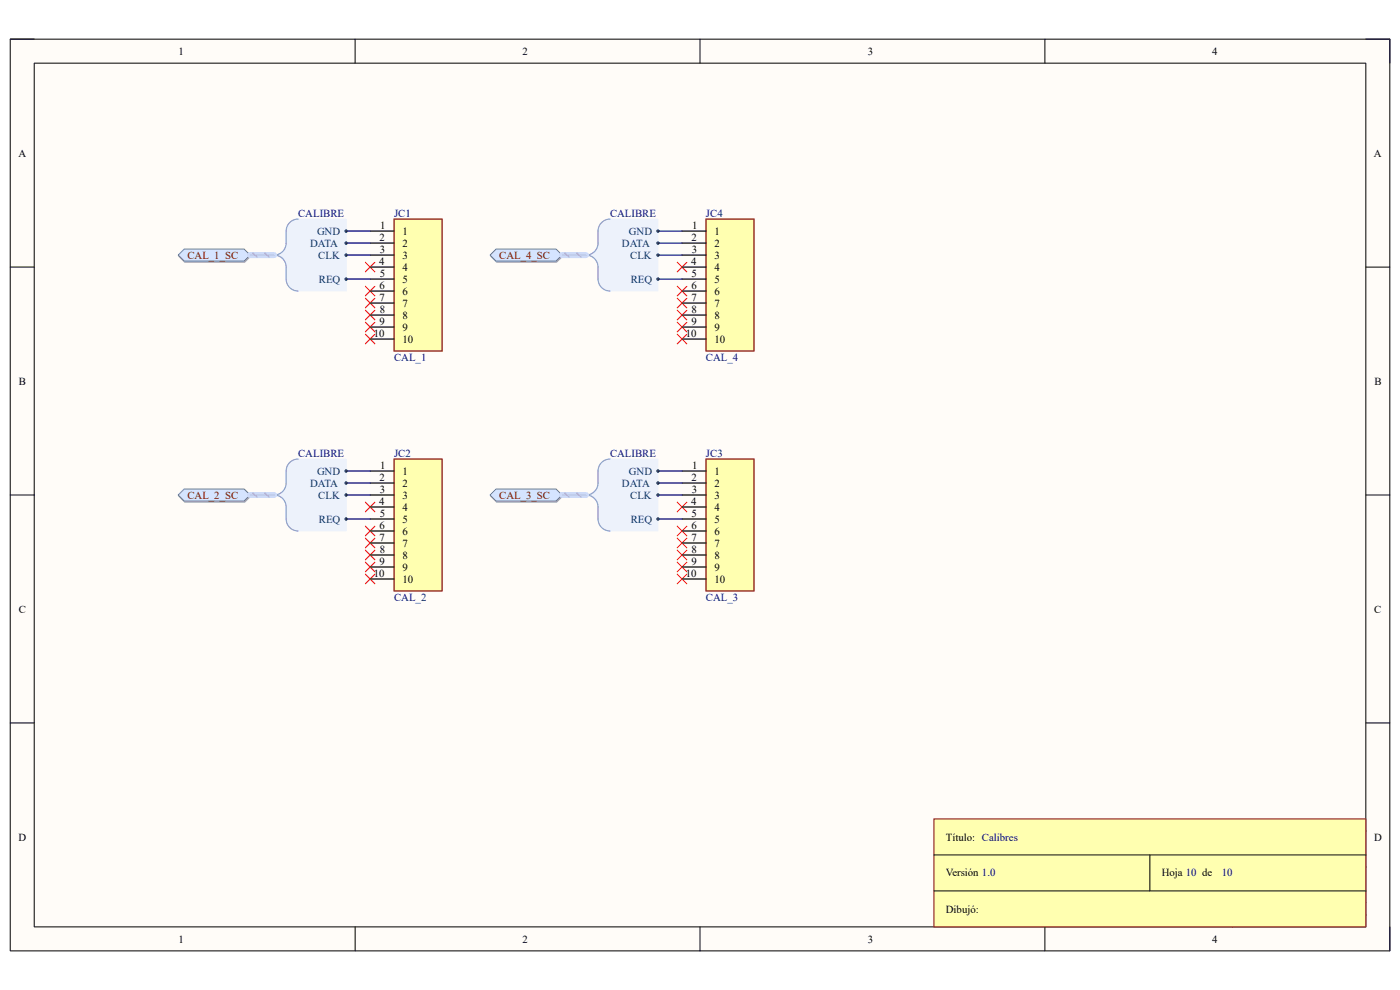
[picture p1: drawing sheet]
<svg xmlns="http://www.w3.org/2000/svg" width="297mm" height="210mm" viewBox="0 0 297 210" stroke-linecap="round" stroke-linejoin="round" font-family="sans-serif">
<path d="M2.2 8.3h292.7v193.4h-292.7z" fill-rule="evenodd" fill="#fffcf8"/>
<path d="M2.2 8.3h292.7v193.4h-292.7z" fill="none" stroke="#000" stroke-width=".21"/>
<path d="M7.3 13.4h282.5v183.2h-282.5z" fill-rule="evenodd" fill="#fffcf8"/>
<g fill="none" stroke="#000" stroke-width=".21">
<path d="M2.2 8.3h5.1M7.3 13.4h282.5v183.2h-282.5zM75.3 8.3v5.1M148.5 8.3v5.1M221.7 8.3v5.1M289.8 8.3h5.1v5.1M2.2 56.7h5.1M289.8 56.7h5.1M2.2 105h5.1M289.8 105h5.1M2.2 153.4h5.1M289.8 153.4h5.1"/>
<path d="M289.8 176.3h-89.1v20.3M75.3 196.6v5.1M148.5 196.6v5.1M200.7 183.9h89.1M200.7 191.5h89.1M200.7 194.1h89.1M213.4 183.9v7.6M221.7 196.6v5.1M251.6 191.5v5.1M264.3 183.9v7.6M294.9 196.6v5.1"/>
</g>
<g fill="none" stroke="#f00" stroke-width=".21">
<path d="M77.5 55.6l2 2.1M79.5 55.6l-2 2.1M143.7 55.6l2 2.1M145.7 55.6l-2 2.1M77.5 60.7l2 2.1M77.5 63.3l2 2M77.5 65.8l2 2.1M77.5 68.4l2 2M77.5 70.9l2 2M79.5 60.7l-2 2.1M79.5 63.3l-2 2M79.5 65.8l-2 2.1"/>
<path d="M79.5 68.4l-2 2M79.5 70.9l-2 2M143.7 70.9l2 2M143.7 68.4l2 2M143.7 65.8l2 2.1M143.7 63.3l2 2M143.7 60.7l2 2.1M145.7 70.9l-2 2M145.7 68.4l-2 2M145.7 65.8l-2 2.1M145.7 63.3l-2 2M145.7 60.7l-2 2.1"/>
<path d="M77.5 119.3l2 2M77.5 116.7l2 2.1M77.5 114.2l2 2M77.5 111.6l2 2.1M77.5 106.5l2 2.1M79.5 119.3l-2 2M79.5 116.7l-2 2.1M79.5 114.2l-2 2M79.5 111.6l-2 2.1M79.5 106.5l-2 2.1M143.7 119.3l2 2M143.7 116.7l2 2.1"/>
<path d="M143.7 114.2l2 2M143.7 111.6l2 2.1M143.7 106.5l2 2.1M145.7 119.3l-2 2M145.7 116.7l-2 2.1M145.7 114.2l-2 2M145.7 111.6l-2 2.1M145.7 106.5l-2 2.1M77.5 121.8l2 2M79.5 121.8l-2 2M143.7 121.8l2 2M145.7 121.8l-2 2"/>
</g>
<path d="M198.1 173.7h91.7v22.9h-91.7z" fill-rule="evenodd" fill="#ffffb0"/>
<path d="M198.1 173.7h91.7v22.9h-91.7z" fill="none" stroke="#800000" stroke-width=".21"/>
<path d="M198.1 181.4h91.7M198.1 189h91.7M243.9 181.4v7.6" fill="none" stroke="#000" stroke-width=".21"/>
<path d="M83.6 46.5h10.2v28h-10.2z" fill-rule="evenodd" fill="#ffffb0"/>
<path d="M83.6 46.5h10.2v28h-10.2z" fill="none" stroke="#800000" stroke-width=".25"/>
<path d="M78.5 49h5.1M78.5 51.6h5.1M78.5 54.1h5.1M78.5 56.7h5.1M78.5 59.2h5.1M78.5 61.7h5.1M78.5 64.3h5.1M78.5 66.8h5.1M78.5 69.4h5.1M78.5 71.9h5.1" fill="none" stroke="#000" stroke-width=".25"/>
<path d="M83.6 97.4h10.2v28h-10.2z" fill-rule="evenodd" fill="#ffffb0"/>
<path d="M83.6 97.4h10.2v28h-10.2z" fill="none" stroke="#800000" stroke-width=".25"/>
<path d="M78.5 99.9h5.1M78.5 102.5h5.1M78.5 105h5.1M78.5 107.6h5.1M78.5 110.1h5.1M78.5 112.6h5.1M78.5 115.2h5.1M78.5 117.7h5.1M78.5 120.3h5.1M78.5 122.8h5.1" fill="none" stroke="#000" stroke-width=".25"/>
<path d="M149.8 46.5h10.2v28h-10.2z" fill-rule="evenodd" fill="#ffffb0"/>
<path d="M149.8 46.5h10.2v28h-10.2z" fill="none" stroke="#800000" stroke-width=".25"/>
<path d="M144.7 49h5.1M144.7 51.6h5.1M144.7 54.1h5.1M144.7 56.7h5.1M144.7 59.2h5.1M144.7 61.7h5.1M144.7 64.3h5.1M144.7 66.8h5.1M144.7 69.4h5.1M144.7 71.9h5.1" fill="none" stroke="#000" stroke-width=".25"/>
<path d="M149.8 97.4h10.2v28h-10.2z" fill-rule="evenodd" fill="#ffffb0"/>
<path d="M149.8 97.4h10.2v28h-10.2z" fill="none" stroke="#800000" stroke-width=".25"/>
<path d="M144.7 99.9h5.1M144.7 102.5h5.1M144.7 105h5.1M144.7 107.6h5.1M144.7 110.1h5.1M144.7 112.6h5.1M144.7 115.2h5.1M144.7 117.7h5.1M144.7 120.3h5.1M144.7 122.8h5.1" fill="none" stroke="#000" stroke-width=".25"/>
<path d="M61 98.6l1-.9 1.3-.3h10.1v15.2h-10.1l-1.3-.3-1-.9-.3-1.3v-3.2l-.6-1-1.3-.9 1.3-.8 .6-1.1v-3.2z" fill-rule="evenodd" fill="#edf2fb"/>
<path d="M61 98.6l1-.9 1.3-.3h10.1v15.2h-10.1l-1.3-.3-1-.9-.3-1.3v-3.2l-.6-1-1.3-.9 1.3-.8 .6-1.1v-3.2z" fill="none" stroke="#edf2fb" stroke-width=".21"/>
<path d="M63.3 97.4a2.54 2.54 0 0 0-2.6 2.5v2.6a2.54 2.54 0 0 1-2.5 2.5 2.55 2.55 0 0 1 2.5 2.6v2.5a2.54 2.54 0 0 0 2.6 2.5" fill="none" stroke="#8f9ec9" stroke-width=".25"/>
<circle cx="73.4" cy="105" r=".25" fill="#003a70"/>
<circle cx="73.4" cy="105" r=".25" fill="none" stroke="#003a70" stroke-width=".21"/>
<circle cx="73.4" cy="102.5" r=".25" fill="#003a70"/>
<circle cx="73.4" cy="102.5" r=".25" fill="none" stroke="#003a70" stroke-width=".21"/>
<circle cx="73.4" cy="99.9" r=".25" fill="#003a70"/>
<circle cx="73.4" cy="99.9" r=".25" fill="none" stroke="#003a70" stroke-width=".21"/>
<circle cx="73.4" cy="110.1" r=".25" fill="#003a70"/>
<circle cx="73.4" cy="110.1" r=".25" fill="none" stroke="#003a70" stroke-width=".21"/>
<path d="M39.2 104h12.7l1.3 1.3-1.3 1.2h-12.7l-1.3-1.2z" fill-rule="evenodd" fill="#bac0ca"/>
<path d="M39.2 104h12.7l1.3 1.3-1.3 1.2h-12.7l-1.3-1.2z" fill="none" stroke="#a6acb6" stroke-width=".21"/>
<path d="M39.1 103.7h12.7l1.3 1.3-1.3 1.3h-12.7l-1.3-1.3z" fill-rule="evenodd" fill="#d5e4ff"/>
<path d="M39.1 103.7h12.7l1.3 1.3-1.3 1.3h-12.7l-1.3-1.3z" fill="none" stroke="#71809b" stroke-width=".21"/>
<path d="M61 47.7l1-.9 1.2-.3h10.2v15.2h-10.2l-1.2-.3-1-.9-.3-1.3v-3.2l-.6-1-1.3-.9 1.3-.8 .6-1.1v-3.2z" fill-rule="evenodd" fill="#edf2fb"/>
<path d="M61 47.7l1-.9 1.2-.3h10.2v15.2h-10.2l-1.2-.3-1-.9-.3-1.3v-3.2l-.6-1-1.3-.9 1.3-.8 .6-1.1v-3.2z" fill="none" stroke="#edf2fb" stroke-width=".21"/>
<path d="M63.2 46.5a2.54 2.54 0 0 0-2.5 2.5v2.6a2.55 2.55 0 0 1-2.5 2.5 2.54 2.54 0 0 1 2.5 2.6v2.5a2.54 2.54 0 0 0 2.5 2.5" fill="none" stroke="#8f9ec9" stroke-width=".25"/>
<circle cx="73.4" cy="54.1" r=".25" fill="#003a70"/>
<circle cx="73.4" cy="54.1" r=".25" fill="none" stroke="#003a70" stroke-width=".21"/>
<circle cx="73.4" cy="51.6" r=".25" fill="#003a70"/>
<circle cx="73.4" cy="51.6" r=".25" fill="none" stroke="#003a70" stroke-width=".21"/>
<circle cx="73.4" cy="49" r=".25" fill="#003a70"/>
<circle cx="73.4" cy="49" r=".25" fill="none" stroke="#003a70" stroke-width=".21"/>
<circle cx="73.4" cy="59.2" r=".25" fill="#003a70"/>
<circle cx="73.4" cy="59.2" r=".25" fill="none" stroke="#003a70" stroke-width=".21"/>
<path d="M37.9 54.4l1.3-1.3h12.7l1.3 1.3-1.3 1.2h-12.7z" fill-rule="evenodd" fill="#bac0ca"/>
<path d="M37.9 54.4l1.3-1.3h12.7l1.3 1.3-1.3 1.2h-12.7z" fill="none" stroke="#a6acb6" stroke-width=".21"/>
<path d="M39.1 52.8h12.7l1.3 1.3-1.3 1.3h-12.7l-1.3-1.3z" fill-rule="evenodd" fill="#d5e4ff"/>
<path d="M39.1 52.8h12.7l1.3 1.3-1.3 1.3h-12.7l-1.3-1.3z" fill="none" stroke="#71809b" stroke-width=".21"/>
<path d="M127.2 47.7l.9-.9 1.3-.3h10.2v15.2h-10.2l-1.3-.3-.9-.9-.3-1.3v-3.2l-.7-1-1.2-.9 1.2-.8 .7-1.1v-3.2z" fill-rule="evenodd" fill="#edf2fb"/>
<path d="M127.2 47.7l.9-.9 1.3-.3h10.2v15.2h-10.2l-1.3-.3-.9-.9-.3-1.3v-3.2l-.7-1-1.2-.9 1.2-.8 .7-1.1v-3.2z" fill="none" stroke="#edf2fb" stroke-width=".21"/>
<path d="M129.4 46.5a2.55 2.55 0 0 0-2.5 2.5v2.6a2.55 2.55 0 0 1-2.6 2.5 2.54 2.54 0 0 1 2.6 2.6v2.5a2.54 2.54 0 0 0 2.5 2.5" fill="none" stroke="#8f9ec9" stroke-width=".25"/>
<circle cx="139.6" cy="54.1" r=".25" fill="#003a70"/>
<circle cx="139.6" cy="54.1" r=".25" fill="none" stroke="#003a70" stroke-width=".21"/>
<circle cx="139.6" cy="51.6" r=".25" fill="#003a70"/>
<circle cx="139.6" cy="51.6" r=".25" fill="none" stroke="#003a70" stroke-width=".21"/>
<circle cx="139.6" cy="49" r=".25" fill="#003a70"/>
<circle cx="139.6" cy="49" r=".25" fill="none" stroke="#003a70" stroke-width=".21"/>
<circle cx="139.6" cy="59.2" r=".25" fill="#003a70"/>
<circle cx="139.6" cy="59.2" r=".25" fill="none" stroke="#003a70" stroke-width=".21"/>
<path d="M104.1 54.4l1.3-1.3h12.7l1.3 1.3-1.3 1.2h-12.7z" fill-rule="evenodd" fill="#bac0ca"/>
<path d="M104.1 54.4l1.3-1.3h12.7l1.3 1.3-1.3 1.2h-12.7z" fill="none" stroke="#a6acb6" stroke-width=".21"/>
<path d="M105.2 52.8h12.8l1.2 1.3-1.2 1.3h-12.8l-1.2-1.3z" fill-rule="evenodd" fill="#d5e4ff"/>
<path d="M105.2 52.8h12.8l1.2 1.3-1.2 1.3h-12.8l-1.2-1.3z" fill="none" stroke="#71809b" stroke-width=".21"/>
<path d="M127.2 98.6l.9-.9 1.3-.3h10.2v15.2h-10.2l-1.3-.3-.9-.9-.3-1.3v-3.2l-.7-1-1.2-.9 1.2-.8 .7-1.1v-3.2z" fill-rule="evenodd" fill="#edf2fb"/>
<path d="M127.2 98.6l.9-.9 1.3-.3h10.2v15.2h-10.2l-1.3-.3-.9-.9-.3-1.3v-3.2l-.7-1-1.2-.9 1.2-.8 .7-1.1v-3.2z" fill="none" stroke="#edf2fb" stroke-width=".21"/>
<path d="M129.4 97.4a2.55 2.55 0 0 0-2.5 2.5v2.6a2.54 2.54 0 0 1-2.6 2.5 2.54 2.54 0 0 1 2.6 2.6v2.5a2.55 2.55 0 0 0 2.5 2.5" fill="none" stroke="#8f9ec9" stroke-width=".25"/>
<circle cx="139.6" cy="105" r=".25" fill="#003a70"/>
<circle cx="139.6" cy="105" r=".25" fill="none" stroke="#003a70" stroke-width=".21"/>
<circle cx="139.6" cy="102.5" r=".25" fill="#003a70"/>
<circle cx="139.6" cy="102.5" r=".25" fill="none" stroke="#003a70" stroke-width=".21"/>
<circle cx="139.6" cy="99.9" r=".25" fill="#003a70"/>
<circle cx="139.6" cy="99.9" r=".25" fill="none" stroke="#003a70" stroke-width=".21"/>
<circle cx="139.6" cy="110.1" r=".25" fill="#003a70"/>
<circle cx="139.6" cy="110.1" r=".25" fill="none" stroke="#003a70" stroke-width=".21"/>
<path d="M104.1 105.3l1.3-1.3h12.7l1.3 1.3-1.3 1.2h-12.7z" fill-rule="evenodd" fill="#bac0ca"/>
<path d="M104.1 105.3l1.3-1.3h12.7l1.3 1.3-1.3 1.2h-12.7z" fill="none" stroke="#a6acb6" stroke-width=".21"/>
<path d="M104 105l1.2-1.3h12.8l1.2 1.3-1.2 1.3h-12.8z" fill-rule="evenodd" fill="#d5e4ff"/>
<path d="M104 105l1.2-1.3h12.8l1.2 1.3-1.2 1.3h-12.8z" fill="none" stroke="#71809b" stroke-width=".21"/>
<g fill="none" stroke="#000080" stroke-width=".25">
<path d="M73.4 49h5.1M73.4 51.6h5.1M73.4 54.1h5.1M73.4 59.2h5.1M139.6 49h5.1M139.6 51.6h5.1M139.6 54.1h5.1M139.6 59.2h5.1M73.4 99.9h5.1M139.6 99.9h5.1M73.4 102.5h5.1M73.4 105h5.1"/>
<path d="M73.4 110.1h5.1M139.6 102.5h5.1M139.6 105h5.1M139.6 110.1h5.1"/>
</g>
<path d="M53.1 54.1h5.1M119.2 54.1h5.1M53.1 105h5.1M119.2 105h5.1" fill="none" stroke="#cbdaff" stroke-width="1.3"/>
<path d="M53.6 53.7l1 .9M56.1 53.7l1 .9M119.8 53.7l1 .9M122.3 53.7l1 .9M53.6 104.6l1 .9M56.1 104.6l1 .9M119.8 104.6l1 .9M122.3 104.6l1 .9" fill="none" stroke="#adbce7" stroke-width=".38"/>
<path d="M53.1 54.1h5.1M119.2 54.1h5.1M53.1 105h5.1M119.2 105h5.1" fill="none" stroke="#adbce7" stroke-width=".25"/>
<g font-size="2.3">
<text x="37.9" y="11.6">1</text>
<text x="110.9" y="11.6">2</text>
<text x="184.1" y="11.6">3</text>
<text x="257.2" y="11.6">4</text>
<text x="3.9" y="33.2">A</text>
<text x="291.5" y="33.2">A</text>
<text x="80.5" y="51.1">2</text>
<text x="80.6" y="53.6">3</text>
<text x="80.7" y="48.5">1</text>
<text x="85.4" y="49.8">1</text>
<text x="85.4" y="52.3">2</text>
<text x="146.7" y="51.1">2</text>
<text x="146.8" y="53.6">3</text>
<text x="146.9" y="48.5">1</text>
<text x="151.6" y="49.8">1</text>
<text x="151.6" y="52.3">2</text>
<text x="80.5" y="56.1">4</text>
<text x="80.6" y="58.7">5</text>
<text x="85.4" y="54.9">3</text>
<text x="85.4" y="57.4">4</text>
<text x="85.4" y="59.9">5</text>
<text x="146.6" y="56.1">4</text>
<text x="146.7" y="58.7">5</text>
<text x="151.6" y="54.9">3</text>
<text x="151.6" y="57.4">4</text>
<text x="151.6" y="59.9">5</text>
<text x="80.5" y="61.3">6</text>
<text x="80.5" y="63.8">7</text>
<text x="85.4" y="62.5">6</text>
<text x="85.4" y="65.1">7</text>
<text x="146.7" y="61.3">6</text>
<text x="146.7" y="63.8">7</text>
<text x="151.6" y="62.5">6</text>
<text x="151.6" y="65.1">7</text>
<text x="79.3" y="71.4">10</text>
<text x="80.5" y="68.9">9</text>
<text x="80.6" y="66.3">8</text>
<text x="85.4" y="67.6">8</text>
<text x="85.4" y="70.1">9</text>
<text x="145.5" y="71.4">10</text>
<text x="146.7" y="68.9">9</text>
<text x="146.7" y="66.3">8</text>
<text x="151.6" y="67.6">8</text>
<text x="151.6" y="70.1">9</text>
<text x="85.4" y="72.7">10</text>
<text x="151.6" y="72.7">10</text>
<text x="4" y="81.6">B</text>
<text x="291.6" y="81.6">B</text>
<text x="80.5" y="101.9">2</text>
<text x="80.7" y="99.4">1</text>
<text x="85.4" y="100.7">1</text>
<text x="146.7" y="101.9">2</text>
<text x="146.9" y="99.4">1</text>
<text x="151.6" y="100.7">1</text>
<text x="80.5" y="107.1">4</text>
<text x="80.6" y="104.5">3</text>
<text x="85.4" y="103.2">2</text>
<text x="85.4" y="105.8">3</text>
<text x="146.6" y="107.1">4</text>
<text x="146.8" y="104.5">3</text>
<text x="151.6" y="103.2">2</text>
<text x="151.6" y="105.8">3</text>
<text x="80.5" y="112.1">6</text>
<text x="80.6" y="109.6">5</text>
<text x="85.4" y="108.3">4</text>
<text x="85.4" y="110.9">5</text>
<text x="85.4" y="113.4">6</text>
<text x="146.7" y="112.1">6</text>
<text x="146.7" y="109.6">5</text>
<text x="151.6" y="108.3">4</text>
<text x="151.6" y="110.9">5</text>
<text x="151.6" y="113.4">6</text>
<text x="80.5" y="114.7">7</text>
<text x="80.5" y="119.8">9</text>
<text x="80.6" y="117.2">8</text>
<text x="85.4" y="116">7</text>
<text x="85.4" y="118.5">8</text>
<text x="146.7" y="114.7">7</text>
<text x="146.7" y="119.8">9</text>
<text x="146.7" y="117.2">8</text>
<text x="151.6" y="116">7</text>
<text x="151.6" y="118.5">8</text>
<text x="79.3" y="122.3">10</text>
<text x="85.4" y="121">9</text>
<text x="85.4" y="123.6">10</text>
<text x="145.5" y="122.3">10</text>
<text x="151.6" y="121">9</text>
<text x="151.6" y="123.6">10</text>
<text x="4" y="130">C</text>
<text x="291.5" y="130">C</text>
<text x="3.9" y="178.3">D</text>
<text x="200.7" y="178.3">Título: Calibres</text>
<text x="201.9" y="178.3">Title</text>
<text x="291.5" y="178.3">D</text>
<text x="200.7" y="185.9">Versión 1.0</text>
<text x="201.9" y="185.9">Size</text>
<text x="246.5" y="185.9">Hoja 10 de</text>
<text x="203.2" y="189.7">A4</text>
<text x="200.7" y="193.6">Dibujó:</text>
<text x="201.9" y="193.6">Date:</text>
<text x="201.9" y="196.1">File:</text>
<text x="252.9" y="196.1">Drawn By:</text>
<text x="37.9" y="199.9">1</text>
<text x="110.9" y="199.9">2</text>
<text x="184.1" y="199.9">3</text>
<text x="257.2" y="199.9">4</text>
</g>
<g font-size="2.3" fill="#000080">
<text x="63.2" y="46">CALIBRE</text>
<text x="83.6" y="46">JC1</text>
<text x="129.4" y="46">CALIBRE</text>
<text x="149.8" y="46">JC4</text>
<text x="83.6" y="76.5">CAL_1</text>
<text x="149.8" y="76.5">CAL_4</text>
<text x="63.2" y="96.9">CALIBRE</text>
<text x="83.6" y="96.9">JC2</text>
<text x="129.4" y="96.9">CALIBRE</text>
<text x="149.8" y="96.9">JC3</text>
<text x="83.6" y="127.4">CAL_2</text>
<text x="149.8" y="127.4">CAL_3</text>
<text x="259.2" y="185.9">10</text>
</g>
<g font-size="2.3" fill="#003a70">
<text x="65.8" y="52.3">DATA</text>
<text x="67.3" y="49.8">GND</text>
<text x="132" y="52.3">DATA</text>
<text x="133.4" y="49.8">GND</text>
<text x="67.5" y="54.9">CLK</text>
<text x="67.6" y="59.9">REQ</text>
<text x="133.7" y="54.9">CLK</text>
<text x="133.8" y="59.9">REQ</text>
<text x="67.3" y="100.7">GND</text>
<text x="133.4" y="100.7">GND</text>
<text x="65.8" y="103.2">DATA</text>
<text x="67.5" y="105.8">CLK</text>
<text x="132" y="103.2">DATA</text>
<text x="133.7" y="105.8">CLK</text>
<text x="67.6" y="110.9">REQ</text>
<text x="133.8" y="110.9">REQ</text>
</g>
<g font-size="2.3" fill="#800000">
<text x="39.8" y="54.9">CAL_1_SC</text>
<text x="105.9" y="54.9">CAL_4_SC</text>
<text x="39.8" y="105.8">CAL_2_SC</text>
<text x="105.9" y="105.8">CAL_3_SC</text>
</g>
</svg>
